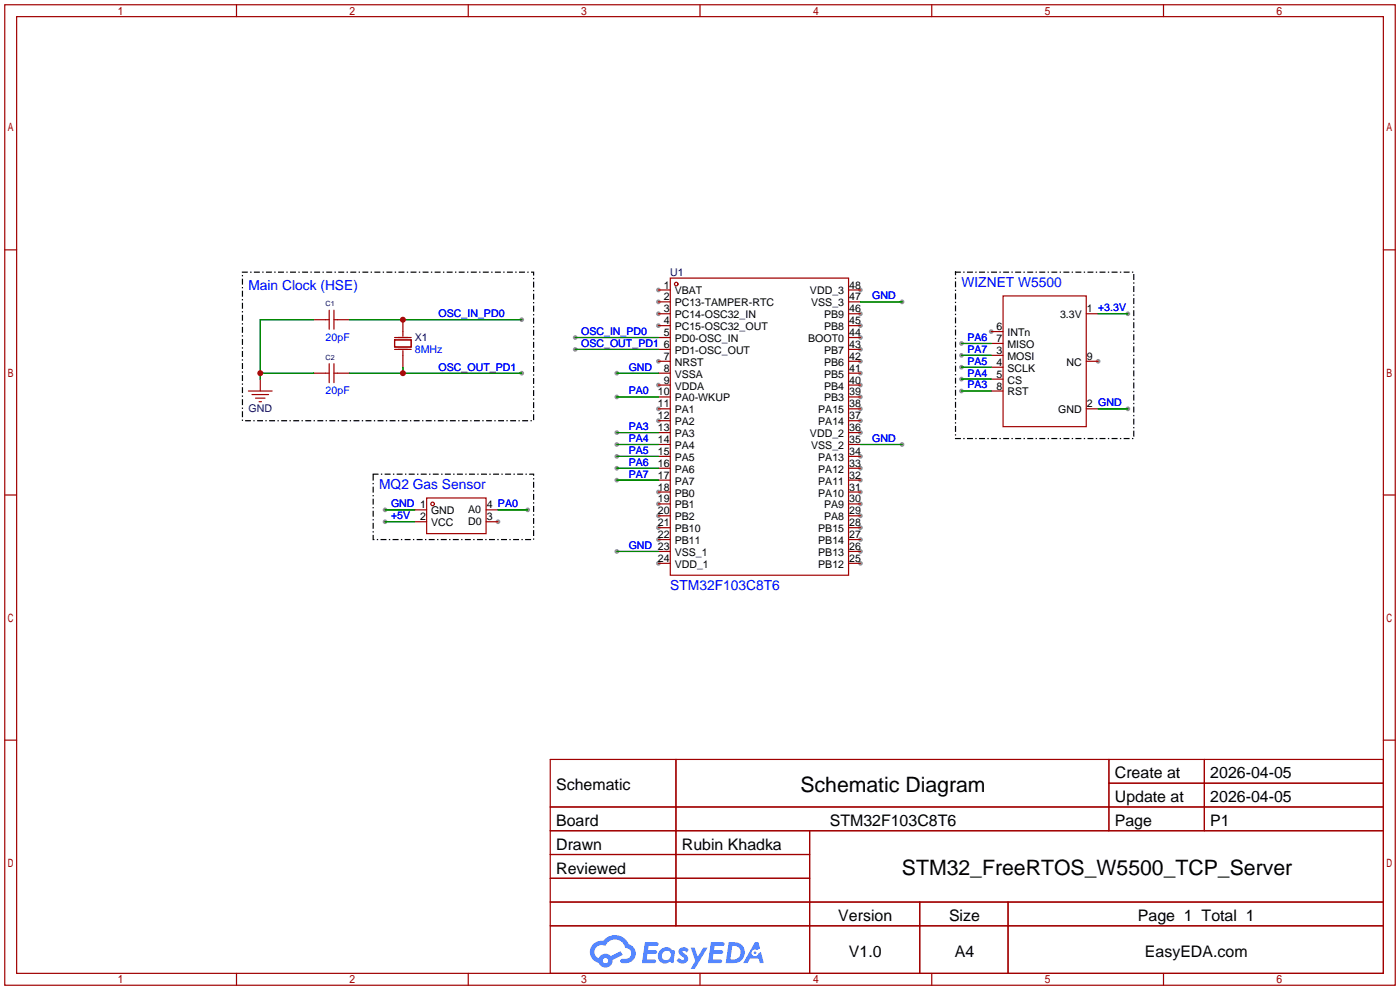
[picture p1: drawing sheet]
<svg xmlns="http://www.w3.org/2000/svg" width="299mm" height="212mm" viewBox="0 0 299 212" stroke-linecap="round" stroke-linejoin="round" font-family="sans-serif">
<g fill="#999">
<circle cx="140.7" cy="62" r=".51"/>
<circle cx="140.7" cy="64.5" r=".51"/>
<circle cx="140.7" cy="67.1" r=".51"/>
<circle cx="140.7" cy="69.6" r=".51"/>
<circle cx="140.7" cy="77.2" r=".51"/>
<circle cx="140.7" cy="82.3" r=".51"/>
<circle cx="140.7" cy="87.4" r=".51"/>
<circle cx="140.7" cy="89.9" r=".51"/>
<circle cx="140.7" cy="105.2" r=".51"/>
<circle cx="140.7" cy="107.7" r=".51"/>
<circle cx="140.7" cy="110.2" r=".51"/>
<circle cx="140.7" cy="112.8" r=".51"/>
<circle cx="140.7" cy="115.3" r=".51"/>
<circle cx="140.7" cy="120.4" r=".51"/>
<circle cx="183.9" cy="120.4" r=".51"/>
<circle cx="183.9" cy="117.9" r=".51"/>
<circle cx="183.9" cy="115.3" r=".51"/>
<circle cx="183.9" cy="112.8" r=".51"/>
<circle cx="183.9" cy="110.2" r=".51"/>
<circle cx="183.9" cy="107.7" r=".51"/>
<circle cx="183.9" cy="105.2" r=".51"/>
<circle cx="183.9" cy="102.6" r=".51"/>
<circle cx="183.9" cy="100.1" r=".51"/>
<circle cx="183.9" cy="97.5" r=".51"/>
<circle cx="183.9" cy="92.5" r=".51"/>
<circle cx="183.9" cy="89.9" r=".51"/>
<circle cx="183.9" cy="87.4" r=".51"/>
<circle cx="183.9" cy="84.8" r=".51"/>
<circle cx="183.9" cy="82.3" r=".51"/>
<circle cx="183.9" cy="79.8" r=".51"/>
<circle cx="183.9" cy="77.2" r=".51"/>
<circle cx="183.9" cy="74.7" r=".51"/>
<circle cx="183.9" cy="72.1" r=".51"/>
<circle cx="183.9" cy="69.6" r=".51"/>
<circle cx="183.9" cy="67.1" r=".51"/>
<circle cx="183.9" cy="62" r=".51"/>
<circle cx="106.4" cy="111.5" r=".51"/>
<circle cx="234.7" cy="77.2" r=".51"/>
<circle cx="211.8" cy="70.9" r=".51"/>
<circle cx="122.9" cy="72.1" r=".51"/>
<circle cx="122.9" cy="74.7" r=".51"/>
<circle cx="111.5" cy="79.8" r=".51"/>
<circle cx="111.5" cy="68.3" r=".51"/>
<circle cx="131.8" cy="84.8" r=".51"/>
<circle cx="192.8" cy="64.5" r=".51"/>
<circle cx="131.8" cy="79.8" r=".51"/>
<circle cx="192.8" cy="95" r=".51"/>
<circle cx="131.8" cy="117.9" r=".51"/>
<circle cx="112.8" cy="109" r=".51"/>
<circle cx="82.3" cy="109" r=".51"/>
<circle cx="82.3" cy="111.5" r=".51"/>
<circle cx="205.5" cy="73.4" r=".51"/>
<circle cx="205.5" cy="75.9" r=".51"/>
<circle cx="205.5" cy="78.5" r=".51"/>
<circle cx="205.5" cy="81" r=".51"/>
<circle cx="205.5" cy="83.6" r=".51"/>
<circle cx="241" cy="87.4" r=".51"/>
<circle cx="241" cy="67.1" r=".51"/>
<circle cx="131.8" cy="92.5" r=".51"/>
<circle cx="131.8" cy="95" r=".51"/>
<circle cx="131.8" cy="97.5" r=".51"/>
<circle cx="131.8" cy="100.1" r=".51"/>
<circle cx="131.8" cy="102.6" r=".51"/>
</g>
<g fill="none" stroke="#a10000" stroke-width=".25">
<path d="M1 1h297.2v209.6h-297.2zM3.6 3.6h292.1v204.4h-292.1zM50.5 1v2.6M100.1 1v2.6M149.6 1v2.6M199.1 1v2.6M248.7 1v2.6M1 53.4h2.6M295.7 53.4h2.5M1 105.8h2.6M295.7 105.8h2.5M1 158.2h2.6"/>
<path d="M295.7 158.2h2.5M117.6 162.3h178.1v45.7h-178.1zM117.6 172.5h178.1M117.6 177.5h178.1M144.5 162.3v35.6M173 177.5v30.5M237 162.3v15.2M237 167.4h58.7M257.4 162.3v15.2M117.6 182.6h55.4M117.6 192.8h178.1M117.6 187.7h55.4"/>
<path d="M117.6 197.9h178.1M196.6 192.8v15.2M215.4 192.8v15.2M50.5 208v2.6M100.1 208v2.6M149.6 208v2.6M199.1 208v2.6M248.7 208v2.6"/>
</g>
<g fill="#5487ff">
<path d="M145.3 202.7a1.3 1.3 0 0 1 1.9 .3l-.4 .6a.54 .54 0 0 0-.9-.2l.1 .2a1.34 1.34 0 0 1 .9 1.8 1.47 1.47 0 0 1-2.3-.1l.5-.6 .8 .5a.31 .31 0 0 0 .4-.3 .31 .31 0 0 0-.3-.4 1.12 1.12 0 0 1-.7-1.8z"/>
<path d="M147.6 202.5h.9l.6 2 1.2-2h.9l-2.7 4.6h-.9l1-1.7z"/>
<path d="M137.8 201.4h1.7a1.31 1.31 0 0 1 1.2 .2 .4 .4 0 0 1-.3 .5l-1.8 .1-.1 .9h1.6a.4 .4 0 0 1 .4 .4 .4 .4 0 0 1-.5 .4h-1.6l-.2 1.2h1.4a.46 .46 0 0 1 .5 0 .46 .46 0 0 1 .1 .5l-.4 .2h-2.6z"/>
<path d="M151.9 201.4h1.7a1.32 1.32 0 0 1 1.2 .2 .39 .39 0 0 1-.3 .5l-1.8 .1-.1 .9h1.6a.4 .4 0 0 1 .4 .4 .4 .4 0 0 1-.4 .4h-1.7l-.2 1.2h1.4a.46 .46 0 0 1 .5 0 .46 .46 0 0 1 .1 .5l-.4 .2h-2.6z"/>
<path d="M161.3 201.4h.8l.3 1.3-.6 .4a.75 .75 0 0 0-1.1 .3 .75 .75 0 0 0 .5 1 .75 .75 0 0 0 .9-.7l.5-.2 .6 2.3h-.8l-.3-.9h-1.8l-.5 .9h-1z"/>
<path d="M155.7 201.4l-.6 4.4h1.5a2.27 2.27 0 0 0 2.6-2.2 2.27 2.27 0 0 0-2.7-2.2zM156.5 202.1a1.5 1.5 0 0 1 1.8 1.6 1.5 1.5 0 0 1-1.9 1.4h-.3z"/>
<path d="M141.2 203a1.6 1.6 0 0 0-.3 2.3 1.6 1.6 0 0 0 2.3 .2l.7 .3 .3-2.4-.1-.3-.5-.1a1.58 1.58 0 0 0-2.4 0zM141.8 203.5a.98 .98 0 0 1 1.6 .4 .98 .98 0 0 1-1.1 1.3 .94 .94 0 0 1-.9-.7 .94 .94 0 0 1 .4-1z"/>
<path d="M126.8 201.8a2.37 2.37 0 0 0 1.1 4 1.54 1.54 0 0 0 1.8 1 1.54 1.54 0 0 0 1.2-1.6l2.2-1.1-.5-.8-2 1a1.57 1.57 0 0 0-2.7 .5 1.5 1.5 0 0 1-.7-2.1 1.5 1.5 0 0 1 2.2-.5 2.23 2.23 0 0 1 2.3-1.4 2.23 2.23 0 0 1 2 1.8 1.16 1.16 0 0 1 1.2 1.1 1.16 1.16 0 0 1-1.1 1.2h-.7a.47 .47 0 0 0-.5 .4 .47 .47 0 0 0 .4 .5 2.17 2.17 0 0 0 2.5-.9 2.17 2.17 0 0 0-.3-2.7l-.8-.4a3.2 3.2 0 0 0-5.5-.7l-1.1 .1zM128.8 205.3a.6 .6 0 0 1 1.2 0 .6 .6 0 0 1-1.2 0z"/>
<circle cx="161.4" cy="203.6" r=".28"/>
</g>
<g fill="none" stroke="#a10000" stroke-width=".25">
<path d="M143.3 59.4h38.1v63.5h-38.1zM67.1 79.8h3.3M67.1 68.3h3.3M70.4 66.3v4.1M70.4 77.7v4.1M71.4 79.8h3.3M71.4 66.3v4.1M71.4 77.7v4.1M71.4 68.3h3.3M84.3 72.6h3.6v1.6h-3.6zM84.3 72.1h3.6M84.3 74.7h3.6"/>
<path d="M86.1 68.3v3.6M86.1 74.9v3.6M140.7 62h2.6M140.7 64.5h2.6M140.7 67.1h2.6M140.7 69.6h2.6M140.7 72.1h2.6M140.7 74.7h2.6M140.7 77.2h2.6M140.7 79.8h2.6M181.4 62h2.5M181.4 64.5h2.5"/>
<path d="M181.4 67.1h2.5M181.4 69.6h2.5M181.4 72.1h2.5M181.4 74.7h2.5M181.4 77.2h2.5M181.4 79.8h2.5M211.8 73.4h2.6M211.8 75.9h2.6M211.8 78.5h2.6M211.8 70.9h2.6M214.4 63.2h17.8v28h-17.8zM232.2 67.1h2.5"/>
<path d="M232.2 77.2h2.5M53.1 83.6h5.1M53.8 84.3h3.6M54.6 85.1h2M55.4 85.9h.5M55.6 81v2.6M140.7 82.3h2.6M140.7 84.8h2.6M140.7 87.4h2.6M140.7 89.9h2.6M140.7 92.5h2.6M140.7 95h2.6"/>
<path d="M140.7 97.5h2.6M181.4 82.3h2.5M181.4 84.8h2.5M181.4 87.4h2.5M181.4 89.9h2.5M181.4 92.5h2.5M181.4 95h2.5M181.4 97.5h2.5M211.8 83.6h2.6M211.8 81h2.6M232.2 87.4h2.5M88.6 109h2.6"/>
<path d="M88.6 111.5h2.6M91.2 106.4h12.7v7.6h-12.7zM103.9 109h2.5M103.9 111.5h2.5M140.7 100.1h2.6M140.7 102.6h2.6M140.7 105.2h2.6M140.7 107.7h2.6M140.7 110.2h2.6M140.7 112.8h2.6M140.7 115.3h2.6M140.7 117.9h2.6"/>
<path d="M181.4 100.1h2.5M181.4 102.6h2.5M181.4 105.2h2.5M181.4 107.7h2.5M181.4 110.2h2.5M181.4 112.8h2.5M181.4 115.3h2.5M181.4 117.9h2.5M140.7 120.4h2.6M181.4 120.4h2.5"/>
<circle cx="144.5" cy="60.7" r=".38"/>
<circle cx="92.5" cy="107.7" r=".38"/>
</g>
<g fill="none" stroke="#008700" stroke-width=".25">
<path d="M55.6 79.8h11.5M67.1 68.3h-11.5v12.7M74.7 68.3h36.8M74.7 79.8h36.8M86.1 78.5v1.3M122.9 72.1h17.8M122.9 74.7h17.8M131.8 79.8h8.9M183.9 64.5h8.9M205.5 73.4h6.3M205.5 75.9h6.3M205.5 78.5h6.3"/>
<path d="M234.7 67.1h6.3M131.8 84.8h8.9M131.8 95h8.9M131.8 92.5h8.9M131.8 97.5h8.9M183.9 95h8.9M205.5 81h6.3M205.5 83.6h6.3M234.7 87.4h6.3M82.3 109h6.3M82.3 111.5h6.3M106.4 109h6.4"/>
<path d="M131.8 117.9h8.9M131.8 100.1h8.9M131.8 102.6h8.9"/>
</g>
<path d="M51.8 58.2h62.2v31.7h-62.2zM204.2 58.2h38.1v35.5h-38.1zM79.8 101.3h34.2v14h-34.2z" fill="none" stroke="#000" stroke-width=".25" stroke-dasharray="1 .8 0 .8"/>
<g fill="#c00">
<circle cx="55.6" cy="79.8" r=".63"/>
<circle cx="86.1" cy="79.8" r=".63"/>
<circle cx="86.1" cy="68.3" r=".63"/>
</g>
<g font-size="4.5">
<text x="171.1" y="169.2">Schematic Diagram</text>
<text x="192.8" y="187">STM32_FreeRTOS_W5500_TCP_Server</text>
</g>
<g font-size="3.4">
<text x="238.3" y="166.4">Create at</text>
<text x="258.7" y="166.4">2026-04-05</text>
<text x="118.9" y="168.9">Schematic</text>
<text x="238.3" y="171.4">Update at</text>
<text x="258.7" y="171.4">2026-04-05</text>
<text x="118.9" y="176.5">Board</text>
<text x="177.3" y="176.5">STM32F103C8T6</text>
<text x="238.3" y="176.5">Page</text>
<text x="258.7" y="176.5">P1</text>
<text x="118.9" y="181.6">Drawn</text>
<text x="145.7" y="181.6">Rubin Khadka</text>
<text x="118.9" y="186.7">Reviewed</text>
<text x="179.2" y="196.8">Version</text>
<text x="202.8" y="196.8">Size</text>
<text x="243.2" y="196.8">Page 1 Total 1</text>
<text x="181.4" y="204.5">V1.0</text>
<text x="204.1" y="204.5">A4</text>
<text x="244.7" y="204.5">EasyEDA.com</text>
</g>
<g font-size="2.9" fill="#00f">
<text x="53.1" y="62">Main Clock (HSE)</text>
<text x="205.5" y="61.3">WIZNET W5500</text>
<text x="81" y="104.4">MQ2 Gas Sensor</text>
<text x="143.3" y="126">STM32F103C8T6</text>
</g>
<g font-size="2.3" fill="#000080">
<text x="143.3" y="58.9">U1</text>
<text x="88.6" y="72.9">X1</text>
<text x="53.1" y="88.1">GND</text>
</g>
<g font-size="2.3">
<text x="141.9" y="61.7">1</text>
<text x="141.9" y="64.2">2</text>
<text x="144.2" y="62.9">VBAT</text>
<text x="144.2" y="65.5">PC13-TAMPER-RTC</text>
<text x="173.1" y="62.9">VDD_3</text>
<text x="173.4" y="65.5">VSS_3</text>
<text x="181.5" y="64.2">47</text>
<text x="181.5" y="61.7">48</text>
<text x="141.9" y="66.7">3</text>
<text x="141.9" y="69.3">4</text>
<text x="141.9" y="71.8">5</text>
<text x="144.2" y="68">PC14-OSC32_IN</text>
<text x="144.2" y="70.6">PC15-OSC32_OUT</text>
<text x="176.1" y="70.6">PB8</text>
<text x="176.1" y="68">PB9</text>
<text x="181.5" y="71.8">44</text>
<text x="181.5" y="69.3">45</text>
<text x="181.5" y="66.7">46</text>
<text x="213" y="70.6">6</text>
<text x="215.3" y="71.8">INTn</text>
<text x="226.6" y="68">3.3V</text>
<text x="232.3" y="66.7">1 +3.3V</text>
<text x="141.9" y="74.4">6</text>
<text x="141.9" y="76.9">7</text>
<text x="144.2" y="73.1">PD0-OSC_IN</text>
<text x="144.2" y="75.6">PD1-OSC_OUT</text>
<text x="172.7" y="73.1">BOOT0</text>
<text x="176.1" y="75.6">PB7</text>
<text x="181.5" y="76.9">42</text>
<text x="181.5" y="74.4">43</text>
<text x="213" y="73.1">7</text>
<text x="213" y="75.6">3</text>
<text x="215.3" y="74.4">MISO</text>
<text x="215.3" y="76.9">MOSI</text>
<text x="232.3" y="76.9">9</text>
<text x="141.9" y="79.4">8</text>
<text x="141.9" y="82">9</text>
<text x="144.2" y="78.2">NRST</text>
<text x="144.2" y="80.7">VSSA</text>
<text x="144.2" y="83.3">VDDA</text>
<text x="176.1" y="83.3">PB4</text>
<text x="176.1" y="80.7">PB5</text>
<text x="176.1" y="78.2">PB6</text>
<text x="181.5" y="82">40</text>
<text x="181.5" y="79.4">41</text>
<text x="213" y="78.2">4</text>
<text x="213" y="80.7">5</text>
<text x="213" y="83.3">8</text>
<text x="215.3" y="79.4">SCLK</text>
<text x="215.3" y="82">CS</text>
<text x="227.9" y="78.2">NC</text>
<text x="140.6" y="84.5">10</text>
<text x="140.6" y="87.1">11</text>
<text x="140.6" y="89.6">12</text>
<text x="144.2" y="85.8">PA0-WKUP</text>
<text x="144.2" y="88.3">PA1</text>
<text x="174.9" y="88.3">PA15</text>
<text x="176.1" y="85.8">PB3</text>
<text x="181.5" y="89.6">37</text>
<text x="181.5" y="87.1">38</text>
<text x="181.5" y="84.5">39</text>
<text x="215.3" y="84.5">RST</text>
<text x="226.2" y="88.3">GND</text>
<text x="232.3" y="87.1">2 GND</text>
<text x="140.6" y="92.1">13</text>
<text x="140.6" y="94.7">14</text>
<text x="144.2" y="90.9">PA2</text>
<text x="144.2" y="93.4">PA3</text>
<text x="144.2" y="96">PA4</text>
<text x="173.1" y="93.4">VDD_2</text>
<text x="173.4" y="96">VSS_2</text>
<text x="174.9" y="90.9">PA14</text>
<text x="181.5" y="94.7">35</text>
<text x="181.5" y="92.1">36</text>
<text x="140.6" y="97.2">15</text>
<text x="140.6" y="99.8">16</text>
<text x="144.2" y="98.5">PA5</text>
<text x="144.2" y="101">PA6</text>
<text x="174.9" y="101">PA12</text>
<text x="174.9" y="98.5">PA13</text>
<text x="181.5" y="99.8">33</text>
<text x="181.5" y="97.2">34</text>
<text x="140.6" y="102.3">17</text>
<text x="140.6" y="104.8">18</text>
<text x="140.6" y="107.4">19</text>
<text x="144.2" y="103.6">PA7</text>
<text x="144.2" y="106.1">PB0</text>
<text x="174.9" y="106.1">PA10</text>
<text x="174.9" y="103.6">PA11</text>
<text x="181.5" y="107.4">30</text>
<text x="181.5" y="104.8">31</text>
<text x="181.5" y="102.3">32</text>
<text x="89.8" y="111.2">2</text>
<text x="92.1" y="109.9">GND</text>
<text x="92.1" y="112.5">VCC</text>
<text x="100.1" y="109.7">A0</text>
<text x="100.1" y="112.2">D0</text>
<text x="104" y="111.2">3</text>
<text x="104" y="108.7">4 PA0</text>
<text x="140.6" y="109.9">20</text>
<text x="140.6" y="112.5">21</text>
<text x="144.2" y="108.7">PB1</text>
<text x="144.2" y="111.2">PB2</text>
<text x="144.2" y="113.7">PB10</text>
<text x="174.9" y="113.7">PB15</text>
<text x="176.1" y="111.2">PA8</text>
<text x="176.1" y="108.7">PA9</text>
<text x="181.5" y="112.5">28</text>
<text x="181.5" y="109.9">29</text>
<text x="140.6" y="115">22</text>
<text x="144.2" y="116.3">PB11</text>
<text x="144.2" y="118.8">VSS_1</text>
<text x="174.9" y="118.8">PB13</text>
<text x="174.9" y="116.3">PB14</text>
<text x="181.5" y="117.5">26</text>
<text x="181.5" y="115">27</text>
<text x="140.6" y="120.1">24</text>
<text x="144.2" y="121.4">VDD_1</text>
<text x="174.9" y="121.4">PB12</text>
<text x="181.5" y="120.1">25</text>
</g>
<g font-size="2.3" fill="#00f">
<text x="186.4" y="64">GND</text>
<text x="93.7" y="67.8">OSC_IN_PD0</text>
<text x="124.2" y="71.6">OSC_IN_PD0</text>
<text x="69.6" y="72.9">20pF</text>
<text x="88.6" y="75.4">8MHz</text>
<text x="124.2" y="74.1">OSC_OUT_PD1</text>
<text x="206.8" y="72.9">PA6</text>
<text x="206.8" y="75.4">PA7</text>
<text x="206.8" y="77.9">PA5</text>
<text x="93.7" y="79.2">OSC_OUT_PD1</text>
<text x="134.4" y="79.2">GND</text>
<text x="206.8" y="80.5">PA4</text>
<text x="206.8" y="83">PA3</text>
<text x="69.6" y="84.3">20pF</text>
<text x="134.4" y="84.3">PA0</text>
<text x="134.4" y="91.9">PA3</text>
<text x="134.4" y="94.5">PA4</text>
<text x="186.4" y="94.5">GND</text>
<text x="134.4" y="97">PA5</text>
<text x="134.4" y="99.5">PA6</text>
<text x="134.4" y="102.1">PA7</text>
<text x="83.6" y="108.4">GND 1</text>
<text x="83.6" y="111">+5V</text>
<text x="134.4" y="117.3">GND 23</text>
</g>
<g font-size="1.5" fill="#000080">
<text x="69.6" y="65.4">C1</text>
<text x="69.6" y="76.8">C2</text>
</g>
</svg>
